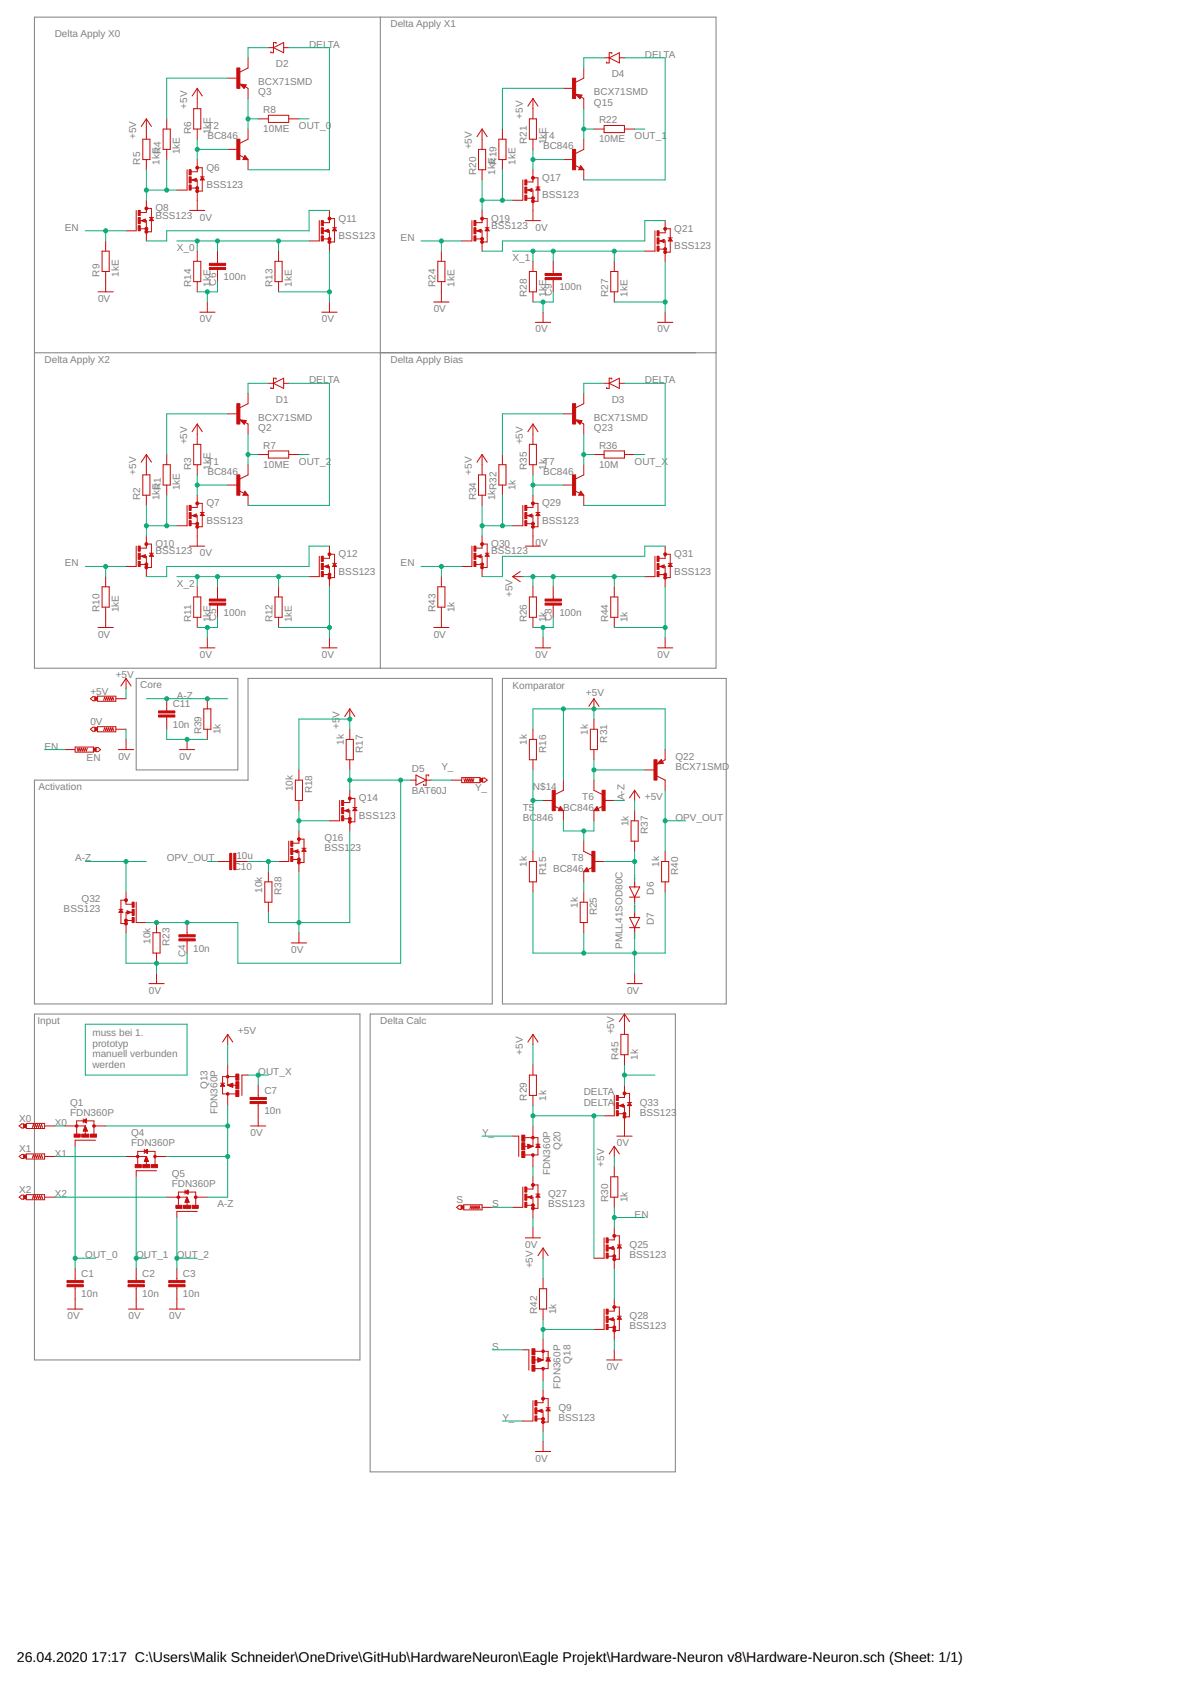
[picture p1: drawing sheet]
<svg xmlns="http://www.w3.org/2000/svg" width="297mm" height="420mm" viewBox="0 0 297 420" stroke-linecap="round" stroke-linejoin="round" font-family="sans-serif">
<path d="M8.6 4.3h170.1v162.5h-170.1zM94.9 4.3v162.5M8.6 88.1h170.1M34 169.4h25.4v22.8h-25.4zM125.4 169.4h55.9v81.2h-55.9zM8.6 194.8h53.3v-25.4h61v81.2h-114.3zM8.6 253.2h81.3v86.3h-81.3zM92.4 253.2h76.2v114.3h-76.2z" fill="none" stroke="#808080" stroke-width=".25"/>
<g fill="none" stroke="#c90d0c" stroke-width=".25">
<path d="M56.8 19.5h2.6M61.9 14.4v2.6l-2 1M67 11.9h1.3M68.3 11.9l2.5-1.3v2.6zM68.9 10.9v-.3h-.6v2.6h-.7v-.3M70.8 11.9h1.3M145.7 17v2.5l-2 1M150.8 14.4h1.3M152.1 14.4l2.5-1.2v2.5zM152.7 13.4v-.2h-.6v2.5h-.7v-.2M154.6 14.4h1.3M35.6 34.8h1.8v5h-1.8z"/>
<path d="M36.5 29.7v5.1M36.5 39.8v2.6M36.5 29.7l1.3 1.9M36.5 29.7l-1.2 1.9M40.7 32.2h1.8v5.1h-1.8zM41.6 29.7v2.5M41.6 37.3v2.5M48.3 27.1h1.8v5.1h-1.8zM49.2 22.1v5M49.2 32.2v2.6M49.2 39.8v3.1h-1.5M49.2 22.1l1.3 1.9"/>
<path d="M49.2 22.1l-1.2 1.9M56.8 37.3h2.6M59.7 38.7l1.2 .6M59.9 21l1.6 .2-.5 .9zM61.2 38.8l.7 1h-1.3zM61.2 39.3l.1 .3h-.4l.3-.5 .5 .6h-.8M61.2 21.6l.7 .5v2.5M61.3 21.3l-.4 .6-.8-.7 1.1 .1-.3 .4-.4-.3h.4M61.9 32.2v2.6l-2 1M61.9 39.8v2.6M64.5 29.7h2.5M67 28.8h5.1v1.8h-5.1z"/>
<path d="M72.1 29.7h2.5M119.4 37.3h1.8v5.1h-1.8zM120.3 32.2v5.1M120.3 32.2l1.3 1.9M120.3 32.2l-1.2 1.9M124.5 34.8h1.8v5h-1.8zM125.4 32.2v2.6M125.4 39.8v2.6M132.1 29.7h1.8v5.1h-1.8zM133 24.6v5.1M133 34.8v2.5M133 24.6l1.3 1.9"/>
<path d="M133 24.6l-1.2 1.9M140.6 39.8h2.6M140.6 22.1h2.6M143.7 23.5l1.6 .2-.5 .9zM145 24.2l.7 .4v2.5M145.1 23.8l-.4 .7-.8-.8 1 .1-.2 .4-.4-.2h.4M145.7 34.8v2.5l-2 1M148.3 32.2h2.5M150.8 31.3h5.1v1.8h-5.1zM155.9 32.2h2.5M34 52.5v5.1h-2.5M35 55.1h1.5v5.1"/>
<path d="M35 57.1h1.5M35.3 55.1l1-.4v.8zM35.5 55.1l.7 .2v-.5l-.6 .3M36.5 50v3h-1.5M36.5 52h1.3v5.9h-1.3M37.3 54.3h1M37.8 54.3l.5 .8h-1zM37.8 54.6l.3 .3h-.6zM46.7 42.4v5.1h-2.5M47.3 52.5h3.8M47.7 44.9h1.5v7.6M47.7 46.9h1.5"/>
<path d="M48 44.9l1-.4v.8zM48.2 44.9l.7 .3v-.5l-.6 .2M49.2 41.9h1.3v5.8h-1.3M50 44.2h1M50.5 44.2l.5 .7h-1zM50.5 44.4l.2 .4h-.5zM79.7 55.1v5.1h-2.5M80.7 57.6h1.5v5.1M80.7 59.6h1.5M81 57.6l1-.4v.8zM81.2 57.6l.7 .3v-.5l-.6 .2M82.2 52.5v3.1h-1.5"/>
<path d="M82.2 54.6h1.3v5.8h-1.3M83 56.9h1M83.5 56.9l.5 .7h-1zM83.5 57.1l.3 .4h-.6zM117.8 55.1v5.1h-2.5M118.8 57.6h1.5v5.1M118.8 59.6h1.5M119.1 57.6l1-.4v.8zM119.3 57.6l.7 .3v-.5l-.6 .2M120.3 54.6h1.3v5.8h-1.3M120.3 52.5v3.1h-1.5M120.3 42.4v2.5"/>
<path d="M121.1 56.9h1M121.6 56.9l.5 .7h-1zM121.6 57.1l.3 .4h-.6zM130.5 44.9v5.1h-2.5M131.1 55.1h3.8M131.5 47.5h1.5v7.6M131.5 49.5h1.5M131.8 47.5l1-.4v.7zM132 47.5l.7 .2v-.5l-.6 .3M133 42.4v3h-1.5M133 44.4h1.3v5.8h-1.3M133.8 46.7h1"/>
<path d="M134.3 46.7l.5 .8h-1zM134.3 46.9l.2 .4h-.5zM143.5 41.3l1.2 .6M144.9 41.4l.8 1h-1.3zM144.9 41.9l.2 .2h-.4l.2-.5 .6 .6h-.8M145.7 42.4v2.5M163.5 57.6v5.1h-2.5M166 55.1v3h-1.5M166 57.1h1.3v5.8h-1.3M166.8 59.4h1M167.3 59.4l.5 .8h-1zM167.3 59.6l.3 .4h-.6z"/>
<path d="M24.5 72.9h3.8M25.5 62.7h1.8v5.1h-1.8zM26.4 60.2v2.5M26.4 67.8v5.1M48.3 65.2h1.8v5.1h-1.8zM49.2 62.7v2.5M49.2 70.3v2.6M49.9 77.9h3.8M51.8 75.4v2.5M54.3 62.7v3M54.3 67.3v3M68.6 65.2h1.8v5.1h-1.8z"/>
<path d="M69.5 62.7v2.5M69.5 70.3v2.6M80.3 77.9h3.8M82.2 75.4v2.5M108.3 75.4h3.8M109.3 65.2h1.8v5.1h-1.8zM110.2 62.7v2.5M110.2 70.3v5.1M132.1 67.8h1.8v5.1h-1.8zM133 65.2v2.6M133 72.9v2.5M135.6 77.9v2.6"/>
<path d="M138.1 65.2v3.1M138.1 69.8v3.1M152.4 67.8h1.8v5.1h-1.8zM153.3 65.2v2.6M153.3 72.9v2.5M164.5 60.2h1.5v5M164.5 62.2h1.5M164.8 60.2l1-.4v.7zM165 60.2l.7 .2v-.5l-.6 .3M166 77.9v2.6M61.9 98.2v2.6l-2 1M67 95.7h1.3"/>
<path d="M68.3 95.7l2.5-1.3v2.6zM68.9 94.7v-.3h-.6v2.6h-.7v-.3M70.8 95.7h1.3M133.6 80.5h3.9M145.7 98.2v2.6l-2 1M150.8 95.7h1.3M152.1 95.7l2.5-1.3v2.6zM152.7 94.7v-.3h-.6v2.6h-.7v-.3M154.6 95.7h1.3M164.1 80.5h3.8M35.6 118.6h1.8v5h-1.8zM36.5 113.5v5.1"/>
<path d="M36.5 113.5l1.3 1.9M36.5 113.5l-1.2 1.9M40.7 116h1.8v5.1h-1.8zM41.6 113.5v2.5M48.3 110.9h1.8v5.1h-1.8zM49.2 105.9v5M49.2 116v2.6M49.2 105.9l1.3 1.9M49.2 105.9l-1.2 1.9M56.8 103.3h2.6M59.9 104.8l1.6 .2-.5 .9zM61.2 105.5l.7 .4v2.5"/>
<path d="M61.3 105.1l-.4 .6-.8-.7 1.1 .1-.3 .4-.4-.3h.4M61.9 116v2.6l-2 1M64.5 113.5h2.5M67 112.6h5.1v1.8h-5.1zM72.1 113.5h2.5M119.4 118.6h1.8v5h-1.8zM120.3 113.5v5.1M120.3 113.5l1.3 1.9M120.3 113.5l-1.2 1.9M124.5 116h1.8v5.1h-1.8zM125.4 113.5v2.5M132.1 110.9h1.8v5.1h-1.8z"/>
<path d="M133 105.9v5M133 116v2.6M133 105.9l1.3 1.9M133 105.9l-1.2 1.9M140.6 103.3h2.6M143.7 104.8l1.6 .2-.5 .9zM145 105.5l.7 .4v2.5M145.1 105.1l-.4 .6-.8-.7 1 .1-.2 .4-.4-.3h.4M145.7 116v2.6l-2 1M148.3 113.5h2.5M150.8 112.6h5.1v1.8h-5.1zM155.9 113.5h2.5"/>
<path d="M34 136.3v5.1h-2.5M35 138.9h1.5v5.1M35.3 138.9l1-.4v.8zM35.5 138.9l.7 .2v-.5l-.6 .3M36.5 123.6v2.6M36.5 133.8v3h-1.5M36.5 135.8h1.3v5.9h-1.3M37.3 138.1h1M37.8 138.1l.5 .8h-1zM37.8 138.4l.3 .3h-.6zM41.6 121.1v2.5M46.7 126.2v5.1h-2.5"/>
<path d="M47.3 136.3h3.8M47.7 128.7h1.5v7.6M47.7 130.7h1.5M48 128.7l1-.4v.8zM48.2 128.7l.7 .3v-.5l-.6 .2M49.2 123.6v3.1h-1.5M49.2 125.7h1.3v5.8h-1.3M50 128h1M50.5 128l.5 .7h-1zM50.5 128.2l.2 .4h-.5zM56.8 121.1h2.6M59.7 122.5l1.2 .6"/>
<path d="M61.2 122.6l.7 1h-1.3zM61.2 123.1l.1 .3h-.4l.3-.5 .5 .6h-.8M61.9 123.6v2.6M79.7 138.9v5.1h-2.5M82.2 136.3v3.1h-1.5M82.2 138.4h1.3v5.8h-1.3M117.8 136.3v5.1h-2.5M118.8 138.9h1.5v5.1M119.1 138.9l1-.4v.8zM119.3 138.9l.7 .2v-.5l-.6 .3M120.3 123.6v2.6M120.3 133.8v3h-1.5"/>
<path d="M120.3 135.8h1.3v5.9h-1.3M121.1 138.1h1M121.6 138.1l.5 .8h-1zM121.6 138.4l.3 .3h-.6zM125.4 121.1v2.5M130.5 126.2v5.1h-2.5M131.1 136.3h3.8M131.5 128.7h1.5v7.6M131.5 130.7h1.5M131.8 128.7l1-.4v.8zM132 128.7l.7 .3v-.5l-.6 .2M133 123.6v3.1h-1.5"/>
<path d="M133 125.7h1.3v5.8h-1.3M133.8 128h1M134.3 128l.5 .7h-1zM134.3 128.2l.2 .4h-.5zM140.6 121.1h2.6M143.5 122.5l1.2 .6M144.9 122.6l.8 1h-1.3zM144.9 123.1l.2 .3h-.4l.2-.5 .6 .6h-.8M145.7 123.6v2.6M163.5 138.9v5.1h-2.5M166 136.3v3.1h-1.5M166 138.4h1.3v5.8h-1.3"/>
<path d="M24.5 156.7h3.8M25.5 146.5h1.8v5.1h-1.8zM26.4 144v2.5M26.4 151.6v5.1M35 140.9h1.5M48.3 149h1.8v5.1h-1.8zM49.2 146.5v2.5M49.2 154.1v2.6M51.8 159.2v2.5M54.3 146.5v3M54.3 151.1v3M68.6 149h1.8v5.1h-1.8z"/>
<path d="M69.5 146.5v2.5M69.5 154.1v2.6M80.7 141.4h1.5v5.1M80.7 143.4h1.5M81 141.4l1-.4v.8zM81.2 141.4l.7 .3v-.5l-.6 .2M82.2 159.2v2.5M83 140.7h1M83.5 140.7l.5 .7h-1zM83.5 140.9l.3 .4h-.6zM108.3 156.7h3.8M109.3 146.5h1.8v5.1h-1.8z"/>
<path d="M110.2 144v2.5M110.2 151.6v5.1M118.8 140.9h1.5M128 144h2.5M128 144l1.9 1.2M129.9 142.7l-1.9 1.3M132.1 149h1.8v5.1h-1.8zM133 146.5v2.5M133 154.1v2.6M135.6 159.2v2.5M138.1 146.5v3M138.1 151.1v3"/>
<path d="M152.4 149h1.8v5.1h-1.8zM153.3 146.5v2.5M153.3 154.1v2.6M164.5 141.4h1.5v5.1M164.5 143.4h1.5M164.8 141.4l1-.4v.8zM165 141.4l.7 .3v-.5l-.6 .2M166 159.2v2.5M166.8 140.7h1M167.3 140.7l.5 .7h-1zM167.3 140.9l.3 .4h-.6zM22.6 174.4l.6-.5h.5v1h-.5z"/>
<path d="M24.3 173.8h4.6v1.3h-4.6zM25.9 174.8l.2-.7 .3 .7 .2-.7 .3 .7 .2-.7 .3 .7 .2-.7 .3 .7 .3-.7 .2 .7M28.9 174.4h2.6M31.5 169.4v2.5M31.5 169.4l1.2 1.9M31.5 169.4l-1.3 1.9M41.6 174.4v3.1M41.6 179v3.1M49.9 161.7h3.8M50.9 177h1.7v5.1h-1.7zM51.8 174.4v2.6M80.3 161.7h3.8"/>
<path d="M87.3 177v2.5M87.3 177l1.3 1.9M87.3 177l-1.3 1.9M133.6 161.7h3.9M148.3 174.4v2.6M148.3 179.5v2.6M148.3 174.4l1.2 1.9M148.3 174.4l-1.3 1.9M164.1 161.7h3.8M16.2 187.1h2.6M18.8 186.5h4.5v1.3h-4.5zM19.3 186.8l.2 .7 .3-.7 .2 .7 .3-.7 .2 .7 .3-.7 .2 .7 .3-.7 .2 .7 .3-.7"/>
<path d="M22.6 182.1l.6-.6h.5v1.1h-.5zM24 186.6h.5l.6 .5-.6 .5h-.5zM24.3 181.4h4.6v1.3h-4.6zM25.9 182.4l.2-.7 .3 .7 .2-.7 .3 .7 .2-.7 .3 .7 .2-.7 .3 .7 .3-.7 .2 .7M28.9 182.1h2.6M29.5 187.1h3.9M31.5 184.6v2.5M44.8 187.1h3.8M46.7 184.6v2.5M51.8 182.1v2.5M73.7 194.8h1.8v5h-1.8zM74.6 192.2v2.6"/>
<path d="M74.6 199.8v2.6M84.8 199.8v5.1h-2.6M86.4 184.6h1.8v5.1h-1.8zM87.3 182.1v2.5M87.3 189.7v2.5M87.3 197.3v3h-1.5M87.3 199.3h1.3v5.9h-1.3M102.6 194.8h1.2M103.8 193.5l2.6 1.3-2.6 1.2zM106.4 194.8h1.2M107 193.7v-.2h-.6v2.5h-.7v-.2M112.7 194.8h2.6"/>
<path d="M115.3 194.1h4.5v1.3h-4.5zM115.8 194.4l.2 .7 .3-.7 .2 .7 .3-.7 .2 .7 .3-.7 .2 .7 .3-.7 .2 .7 .3-.7M120.5 194.2h.5l.6 .6-.6 .5h-.5zM132.1 184.6h1.8v5.1h-1.8zM133 182.1v2.5M133 189.7v2.5M135.6 199.8h2.5M140.6 194.8v2.5l-2 1M147.4 182.1h1.7v5h-1.7zM148.3 194.8v2.5l2 1M148.3 187.1v2.6M150.8 199.8h2.5"/>
<path d="M158.4 197.3v2.5M158.4 197.3l1.3 1.9M158.4 197.3l-1.3 1.9M161 192.2h2.5M164 193.7l2 1.1v2.5M165 190.3h-.4l.4-.2 .3 .3-1 .2 .7-.8 .4 .6M165.1 189.6l.5 .9-1.6 .2zM166 187.1v2.6l-.7 .4M54.3 215.1h3M58.9 215.1h3M67 217.6v2.6M72.1 210v5.1h-2.6"/>
<path d="M73.1 212.5h1.5v5.1M73.1 214.6h1.5M73.3 212.5l1.1-.3v.7zM73.6 212.5l.6 .3v-.5l-.5 .2M74.6 207.5v3h-1.5M74.6 209.5h1.3v5.8h-1.3M75.4 211.8h1M75.9 211.8l.5 .7h-1zM75.9 212l.2 .4h-.5zM85.8 202.4h1.5v5.1M85.8 204.4h1.5M86 202.4l1.1-.4v.8z"/>
<path d="M86.3 202.4l.6 .2v-.5l-.5 .3M88.1 201.6h1M88.6 201.6l.5 .8h-1zM88.6 201.9l.2 .3h-.5zM132.1 215.1h1.8v5.1h-1.8zM133 212.5v2.6M138.4 201.3l1.2 .6M139.9 201.4l.7 1h-1.2zM139.9 201.9l.1 .2h-.4l.3-.5 .5 .6h-.8M140.6 202.4v2.5M145.7 210v2.5l2 1.1M145.7 217.6v2.6"/>
<path d="M146.5 216.6l.5 1h-1.3zM146.5 217.1l-.2 .3h.4l-.2-.5-.5 .6h.7M148 216.5l-1.3 .6M148.3 215.1h2.5M148.3 202.4v2.5M149 201.4l.5 1h-1.2zM149 201.9l-.1 .2h.4l-.3-.5-.5 .6h.8M150.5 201.3l-1.2 .6M157.5 204.9h1.8v5.1h-1.8zM158.4 202.4v2.5M158.4 210v2.5M165.1 215.1h1.8v5.1h-1.8z"/>
<path d="M166 212.5v2.6M29.7 227h1M30.2 227l.5 .8h-1zM30.2 227.3l.2 .3h-.5zM31.5 222.7v3h1.5M31.5 224.7h-1.3v5.9h1.3M31.5 229.8h1.5M31.7 227.4l1 .4-1 .4zM32.3 227.8l-.5-.3v.5l.7-.2M33 227.8h-1.5v5.1M34 225.2v5.1h2.5M38.2 232.9h1.8v5h-1.8z"/>
<path d="M39.1 230.3v2.6M39.1 237.9v2.6M46.7 230.3v3.1M46.7 234.9v3M66.1 220.2h1.8v5h-1.8zM67 225.2v2.6M72.7 235.4h3.8M74.6 232.9v2.5M133 220.2v2.5M144.8 225.2h1.8v5.1h-1.8zM145.7 222.7v2.5M145.7 230.3v2.6"/>
<path d="M157.1 221.4h2.6l-1.3 2.6zM157.1 224h2.6M157.1 229h2.6l-1.3 2.6zM157.1 231.6h2.6M158.4 220.2v1.2M158.4 224v1.2M158.4 227.8v1.2M158.4 231.6v1.3M166 220.2v2.5M37.2 245.6h3.8M39.1 243v2.6M56.8 258.2v2.6"/>
<path d="M56.8 258.2l1.3 1.9M56.8 258.2l-1.2 1.9M133 258.2v2.6M133 258.2l1.3 1.9M133 258.2l-1.2 1.9M155 258.2h1.8v5.1h-1.8zM155.9 253.2v5M155.9 253.2l1.2 1.9M155.9 253.2l-1.3 1.9M156.5 245.6h3.8M158.4 243v2.6M20.8 279.3v1"/>
<path d="M20.8 279.8h-1.7v3.3M20.8 279.8l.7-.5v1zM20.8 279.8h.7M20.9 279.9h.6M21 279.7h.5M21.2 279.5h.3M21.4 279.4h.1M21.4 279.8h2.1v3.3M55.1 270.4h1M55.1 271.1h.9M55.2 271h.7M55.3 270.9h.6"/>
<path d="M55.4 270.7h.4M55.4 270.6h.3M55.5 270.5h.1M55.6 271.1v2h3.3M55.6 270.4l.5 .8h-1zM56.8 265.9v5M56.8 273.1v2.9M56.8 270.9h2.2M56.8 270.9l1.3-.5v1zM57 270.9h1.1M57.3 271.1h.8M57.3 270.7h.8"/>
<path d="M57.6 271.2h.5M57.6 270.6h.5M57.8 271.4h.3M57.9 270.5h.2M58.8 268.8h-3.2v1.6M61.9 268.4h-1.5v5.1M64.5 270.9v3.1M64.5 275.5v5.6M132.1 268.4h1.8v5.1h-1.8zM133 265.9v2.5M133 273.5v2.5M153.3 273.5v5.1h-2.5"/>
<path d="M154.3 276h1.6v7.6M154.3 278h1.6M154.6 276l1-.4v.8zM154.9 276l.6 .3v-.5l-.5 .2M155.9 263.3v2.6M155.9 270.9v3.1h-1.6M155.9 273h1.2v5.8h-1.2M156.6 275.3h1M157.1 275.3l.5 .7h-1zM157.1 275.5l.3 .4h-.5zM4.8 281.1l.6-.5h.5v1h-.5zM4.8 288.7l.6-.5h.5v1h-.5z"/>
<path d="M4.8 298.9l.6-.5h.5v1h-.5zM6.6 280.5h4.5v1.2h-4.5zM6.6 288.1h4.5v1.2h-4.5zM6.6 298.2h4.5v1.3h-4.5zM8.1 281.5l.2-.8 .3 .8 .2-.8 .3 .8 .3-.8 .2 .8 .3-.8 .2 .8 .3-.8 .2 .8M8.1 289.1l.2-.8 .3 .8 .2-.8 .3 .8 .3-.8 .2 .8 .3-.8 .2 .8 .3-.8 .2 .8M8.1 299.3l.2-.8 .3 .8 .2-.8 .3 .8 .3-.8 .2 .8 .3-.8 .2 .8 .3-.8 .2 .8M11.1 281.1h2.6M11.1 298.9h2.6M11.1 288.7h2.6M16.2 281.1h5.1M20.8 282.3h1"/>
<path d="M20.8 282.2h.9M20.9 282.1h.8M21 282h.6M21 281.8h.6M21 281.7h.5M21.1 281.6h.4M21.1 280h.4M21.1 281.5h.3M21.2 281.4h.2M21.2 281.2h.1M21.3 280.2h.2M21.3 281.1v2.2"/>
<path d="M21.3 281.1l.5 1.3h-1zM21.3 281.1h.1M21.4 280.3h.1M23.5 281.1h2.9M23.8 284.6h-5v1.6M31.5 288.7h5M36 286.9v1.1M36 287.4h-1.6v3.3M36 287.4l.8-.5v1.1zM36 289.9h1M36.1 289.8h.9M36.1 287.5h.7"/>
<path d="M36.1 287.4h.7M36.1 289.7h.8M36.2 289.6h.7M36.2 289.4h.6M36.3 289.3h.5M36.3 287.3h.5M36.3 287.6h.5M36.3 289.2h.4M36.4 289.1h.3M36.4 289h.2M36.5 288.8h.1M36.5 287.8h.3"/>
<path d="M36.5 287.1h.3M36.5 288.7v2.2M36.5 288.7l.5 1.3h-1zM36.7 287.4h2v3.3M36.7 287.9h.1M36.7 287h.1M38.7 288.7h2.9M39.1 292.3h-5.1v1.5M41.6 298.9h5.1M46.2 297.1v1M46.2 297.6h-1.7v3.3M46.2 297.6l.7-.5v1z"/>
<path d="M46.2 297.6h.7M46.3 299.9h.8M46.3 299.8h.8M46.3 297.5h.6M46.4 299.7h.6M46.4 299.6h.6M46.4 297.8h.5M46.5 299.4h.4M46.5 297.4h.4M46.5 299.3h.4M46.5 299.2h.3M46.6 297.9h.3"/>
<path d="M46.6 299.1h.2M46.7 299h.1M46.7 297.3h.2M46.7 298.9v2.1M46.7 298.9l.5 1.2h-1zM46.8 298h.1M46.8 297.6h2.1v3.3M46.8 297.2h.1M48.9 298.9h2.9M62.5 281.1h3.9M128 283.6h1.5v5.1M130.5 296.3v5.1h-2.5"/>
<path d="M130.9 286.2h2.1M131 284h3.3v1.7M131.5 298.9h1.5v5.1M131.8 298.9l1-.4v.8zM131.8 285.7h.1M131.8 285.7l1.2 .5M131.8 285.7v1M131.8 286.7h.1M131.8 286.6h.3M131.8 286.4h.6M131.8 286.3h.9M131.8 286.1h.9"/>
<path d="M131.8 285.9h.6M131.8 285.8h.3M132 298.9l.7 .2v-.5l-.6 .3M133 281.1v5.1M133 288.3v3M133 293.8v3h-1.5M133 295.8h1.3v5.9h-1.3M133 286.2l-1.2 .5M133.8 298.1h1M133.8 285.7h1M133.9 286.3h.8M133.9 286.2h.7"/>
<path d="M134 286.1h.6M134.1 285.9h.4M134.2 285.8h.2M134.3 298.1l.5 .8h-1zM134.3 286.3v2h-3.3M134.3 298.4l.2 .3h-.5zM134.3 285.7l.5 .7h-1zM152.4 293.8h1.8v5.1h-1.8zM153.3 286.2v2.5M153.3 291.3v2.5M153.3 298.9v2.5M153.3 286.2l1.3 1.9"/>
<path d="M153.3 286.2l-1.2 1.9M154 283.6h3.8M18.8 316.7v3M34 316.7v3M44.2 316.7v3M46.2 300.1h1M49.2 302.4h-5v1.6M114 301.4l.6-.5h.5v1h-.5zM115.8 300.8h4.5v1.2h-4.5zM117.3 301.8l.2-.8 .3 .8 .2-.8 .3 .8 .3-.8 .2 .8 .3-.8 .2 .8 .3-.8 .2 .8M120.3 301.4h2.6M131.1 309h3.8"/>
<path d="M131.5 300.9h1.5M133 306.5v2.5M135.6 311.6v2.5M135.6 319.2v2.5M135.6 311.6l1.2 1.9M135.6 311.6l-1.3 1.9M150.8 309v5.1h-2.5M151.8 311.6h1.5v5.1M151.8 313.6h1.5M152.1 311.6l1-.4v.8zM152.3 311.6l.7 .2v-.5l-.6 .3M153.3 306.5v3h-1.5"/>
<path d="M153.3 308.5h1.3v5.9h-1.3M154.1 310.8h1M154.6 310.8l.5 .8h-1zM154.6 311.1l.3 .3h-.6zM16.8 326.8h3.9M18.8 321.2v5.6M32.1 326.8h3.8M34 321.2v5.6M42.2 326.8h3.9M44.2 321.2v5.6M130.5 337h1.5v5.1M133.4 339.5h2.2"/>
<path d="M133.6 337.4h3.2v1.6M134.3 339v1l1.3-.5M134.3 339h.1M134.3 339l1.3 .5M134.3 340h.1M134.3 339.9h.4M134.3 339.7h.7M134.3 339.6h1M134.3 339.5h1.2M134.3 339.4h.9M134.3 339.3h.6M134.3 339.1h.3"/>
<path d="M134.7 321.7h1.7v5.1h-1.7zM135.6 326.8v2.6M135.6 334.4v5.1M136.3 339h1M136.3 339.7h1M136.4 339.6h.8M136.5 339.5h.7M136.6 339.4h.5M136.7 339.3h.3M136.7 339.1h.2M136.8 339.6v2.1h-3.3M136.8 339l.5 .8h-1z"/>
<path d="M150.8 326.8v5.1h-2.5M151.4 339.5h3.8M151.8 329.4h1.5v5M151.8 331.4h1.5M152.1 329.4l1-.4v.7zM152.3 329.4l.7 .2v-.5l-.6 .3M153.3 324.3v3h-1.5M153.3 337v2.5M153.3 326.3h1.3v5.8h-1.3M154.1 328.6h1M154.6 328.6l.5 .8h-1zM154.6 328.8l.3 .4h-.6z"/>
<path d="M133 349.7v5.1h-2.5M134 352.2h1.6v5.1M134 354.2h1.6M134.3 352.2l1-.4v.8zM134.5 352.2l.7 .3v-.5l-.5 .2M135.6 341.7v2.9M135.6 347.1v3.1h-1.6M135.6 359.8v2.6M135.6 349.2h1.2v5.8h-1.2M136.3 351.5h1M136.8 351.5l.5 .7h-1zM136.8 351.7l.3 .4h-.5z"/>
<path d="M133.6 362.4h3.9"/>
</g>
<g fill="#c90d0c" stroke="#c90d0c" stroke-width=".25">
<path d="M44.7 234.4h4v.5h-4z"/>
<path d="M44.7 233.4h4v.5h-4z"/>
<path d="M33 225.2h.5v1.3h-.5z"/>
<path d="M33 229h.5v1.3h-.5z"/>
<path d="M33 227h.5v1.5h-.5z"/>
<path d="M58.9 272.2h.7v1.5h-.7z"/>
<path d="M58.9 268.1h.7v1.6h-.7z"/>
<path d="M58.9 270h.7v1.8h-.7z"/>
<path d="M62.4 275h4.1v.5h-4.1z"/>
<path d="M62.4 274h4.1v.5h-4.1z"/>
<path d="M39.6 178.5h4v.5h-4z"/>
<path d="M39.6 177.5h4v.5h-4z"/>
<path d="M48 300.9h1.5v.8h-1.5z"/>
<path d="M43.9 300.9h1.5v.8h-1.5z"/>
<path d="M45.8 300.9h1.8v.8h-1.8z"/>
<path d="M42.1 320.7h4.1v.5h-4.1z"/>
<path d="M42.1 319.7h4.1v.5h-4.1z"/>
<path d="M37.8 290.7h1.5v.8h-1.5z"/>
<path d="M33.7 290.7h1.6v.8h-1.6z"/>
<path d="M35.6 290.7h1.8v.8h-1.8z"/>
<path d="M32 320.7h4v.5h-4z"/>
<path d="M32 319.7h4v.5h-4z"/>
<path d="M22.6 283.1h1.5v.8h-1.5z"/>
<path d="M18.5 283.1h1.5v.8h-1.5z"/>
<path d="M20.4 283.1h1.8v.8h-1.8z"/>
<path d="M16.7 320.7h4.1v.5h-4.1z"/>
<path d="M16.7 319.7h4.1v.5h-4.1z"/>
<path d="M58.4 213h.5v4.1h-.5z"/>
<path d="M57.3 213h.5v4.1h-.5z"/>
<path d="M72.6 210h.5v1.3h-.5z"/>
<path d="M72.6 213.8h.5v1.3h-.5z"/>
<path d="M72.6 211.8h.5v1.5h-.5z"/>
<path d="M85.3 199.8h.5v1.3h-.5z"/>
<path d="M85.3 203.6h.5v1.3h-.5z"/>
<path d="M85.3 201.6h.5v1.5h-.5z"/>
<path d="M137.8 197.3h.8v5.1h-.8z"/>
<path d="M150.3 197.3h.7v5.1h-.7z"/>
<path d="M163.2 189.7h.8v5.1h-.8z"/>
<path d="M147.7 212.5h.8v5.1h-.8z"/>
<path d="M131 296.3h.5v1.3h-.5z"/>
<path d="M131 300.1h.5v1.3h-.5z"/>
<path d="M131 298.1h.5v1.5h-.5z"/>
<path d="M151.3 309h.5v1.3h-.5z"/>
<path d="M151.3 312.8h.5v1.3h-.5z"/>
<path d="M151.3 310.8h.5v1.5h-.5z"/>
<path d="M151.3 326.8h.5v1.3h-.5z"/>
<path d="M151.3 330.6h.5v1.3h-.5z"/>
<path d="M151.3 328.6h.5v1.5h-.5z"/>
<path d="M133.5 349.7h.5v1.2h-.5z"/>
<path d="M133.5 353.5h.5v1.3h-.5z"/>
<path d="M133.5 351.5h.5v1.5h-.5z"/>
<path d="M59.1 17h.8v5.1h-.8z"/>
<path d="M59.1 34.8h.8v5h-.8z"/>
<path d="M52.3 66.8h4v.5h-4z"/>
<path d="M52.3 65.7h4v.6h-4z"/>
<path d="M34.5 52.5h.5v1.3h-.5z"/>
<path d="M34.5 56.3h.5v1.3h-.5z"/>
<path d="M34.5 54.3h.5v1.5h-.5z"/>
<path d="M80.2 55.1h.5v1.2h-.5z"/>
<path d="M80.2 58.9h.5v1.3h-.5z"/>
<path d="M80.2 56.9h.5v1.5h-.5z"/>
<path d="M47.2 42.4h.5v1.2h-.5z"/>
<path d="M47.2 46.2h.5v1.3h-.5z"/>
<path d="M47.2 44.2h.5v1.5h-.5z"/>
<path d="M142.9 19.5h.8v5.1h-.8z"/>
<path d="M142.9 37.3h.8v5.1h-.8z"/>
<path d="M136.1 69.3h4v.5h-4z"/>
<path d="M136.1 68.3h4v.5h-4z"/>
<path d="M118.3 55.1h.5v1.2h-.5z"/>
<path d="M118.3 58.9h.5v1.3h-.5z"/>
<path d="M118.3 56.9h.5v1.5h-.5z"/>
<path d="M164 57.6h.5v1.3h-.5z"/>
<path d="M164 61.4h.5v1.3h-.5z"/>
<path d="M164 59.4h.5v1.5h-.5z"/>
<path d="M131 44.9h.5v1.3h-.5z"/>
<path d="M131 48.7h.5v1.3h-.5z"/>
<path d="M131 46.7h.5v1.5h-.5z"/>
<path d="M59.1 100.8h.8v5.1h-.8z"/>
<path d="M59.1 118.6h.8v5h-.8z"/>
<path d="M52.3 150.6h4v.5h-4z"/>
<path d="M52.3 149.5h4v.6h-4z"/>
<path d="M34.5 136.3h.5v1.3h-.5z"/>
<path d="M34.5 140.1h.5v1.3h-.5z"/>
<path d="M34.5 138.1h.5v1.5h-.5z"/>
<path d="M80.2 138.9h.5v1.2h-.5z"/>
<path d="M80.2 142.7h.5v1.3h-.5z"/>
<path d="M80.2 140.7h.5v1.5h-.5z"/>
<path d="M47.2 126.2h.5v1.2h-.5z"/>
<path d="M47.2 130h.5v1.3h-.5z"/>
<path d="M47.2 128h.5v1.5h-.5z"/>
<path d="M142.9 100.8h.8v5.1h-.8z"/>
<path d="M142.9 118.6h.8v5h-.8z"/>
<path d="M136.1 150.6h4v.5h-4z"/>
<path d="M136.1 149.5h4v.6h-4z"/>
<path d="M118.3 136.3h.5v1.3h-.5z"/>
<path d="M118.3 140.1h.5v1.3h-.5z"/>
<path d="M118.3 138.1h.5v1.5h-.5z"/>
<path d="M164 138.9h.5v1.2h-.5z"/>
<path d="M164 142.7h.5v1.3h-.5z"/>
<path d="M164 140.7h.5v1.5h-.5z"/>
<path d="M131 126.2h.5v1.2h-.5z"/>
<path d="M131 130h.5v1.3h-.5z"/>
<path d="M131 128h.5v1.5h-.5z"/>
<path d="M153.8 273.5h.5v1.2h-.5z"/>
<path d="M153.8 277.3h.5v1.3h-.5z"/>
<path d="M153.8 275.3h.5v1.5h-.5z"/>
<path d="M132.8 340.8h.7v1.5h-.7z"/>
<path d="M132.8 336.7h.7v1.5h-.7z"/>
<path d="M132.8 338.6h.7v1.8h-.7z"/>
<path d="M130.2 287.4h.8v1.6h-.8z"/>
<path d="M130.2 283.4h.8v1.5h-.8z"/>
<path d="M130.2 285.3h.8v1.8h-.8z"/>
<path d="M5.9 280.7h.7v.8h-.7z"/>
<path d="M5.9 288.3h.7v.8h-.7z"/>
<path d="M5.9 298.5h.7v.8h-.7z"/>
<path d="M115.1 301h.7v.8h-.7z"/>
<path d="M119.8 194.4h.7v.7h-.7z"/>
<path d="M23.3 186.8h.7v.7h-.7z"/>
<path d="M23.7 181.7h.6v.7h-.6z"/>
<path d="M23.7 174.1h.6v.7h-.6z"/>
</g>
<g fill="#c90d0c" stroke="#c90d0c" stroke-width=".25">
<path d="M48.6 298.6h.5v.5h-.5z" fill-rule="evenodd"/>
<path d="M135.3 337.1h.5v.5h-.5z" fill-rule="evenodd"/>
<path d="M135.3 341.4h.5v.5h-.5z" fill-rule="evenodd"/>
<path d="M132.8 283.8h.5v.4h-.5z" fill-rule="evenodd"/>
<path d="M132.8 288.1h.5v.5h-.5z" fill-rule="evenodd"/>
<circle cx="31.5" cy="230.6" r=".36"/>
<circle cx="31.5" cy="229.8" r=".36"/>
<circle cx="31.5" cy="224.7" r=".36"/>
<circle cx="56.8" cy="268.8" r=".32"/>
<circle cx="56.8" cy="273.1" r=".32"/>
<circle cx="44.5" cy="298.9" r=".33"/>
<circle cx="34.4" cy="288.7" r=".33"/>
<circle cx="38.7" cy="288.7" r=".33"/>
<circle cx="19.1" cy="281.1" r=".33"/>
<circle cx="23.4" cy="281.1" r=".33"/>
<circle cx="74.6" cy="215.3" r=".36"/>
<circle cx="74.6" cy="214.6" r=".36"/>
<circle cx="74.6" cy="209.5" r=".36"/>
<circle cx="87.3" cy="205.2" r=".36"/>
<circle cx="87.3" cy="204.4" r=".36"/>
<circle cx="87.3" cy="199.3" r=".36"/>
<circle cx="133" cy="301.7" r=".36"/>
<circle cx="133" cy="300.9" r=".36"/>
<circle cx="133" cy="295.8" r=".36"/>
<circle cx="153.3" cy="314.4" r=".36"/>
<circle cx="153.3" cy="313.6" r=".36"/>
<circle cx="153.3" cy="308.5" r=".36"/>
<circle cx="153.3" cy="332.1" r=".36"/>
<circle cx="153.3" cy="331.4" r=".36"/>
<circle cx="153.3" cy="326.3" r=".36"/>
<circle cx="135.6" cy="355" r=".36"/>
<circle cx="135.6" cy="354.2" r=".36"/>
<circle cx="135.6" cy="349.2" r=".36"/>
<circle cx="36.5" cy="57.9" r=".36"/>
<circle cx="36.5" cy="57.1" r=".36"/>
<circle cx="36.5" cy="52" r=".36"/>
<circle cx="82.2" cy="60.4" r=".36"/>
<circle cx="82.2" cy="59.6" r=".36"/>
<circle cx="82.2" cy="54.6" r=".36"/>
<circle cx="49.2" cy="47.7" r=".36"/>
<circle cx="49.2" cy="46.9" r=".36"/>
<circle cx="49.2" cy="41.9" r=".36"/>
<circle cx="120.3" cy="60.4" r=".36"/>
<circle cx="120.3" cy="59.6" r=".36"/>
<circle cx="120.3" cy="54.6" r=".36"/>
<circle cx="166" cy="62.9" r=".36"/>
<circle cx="166" cy="62.2" r=".36"/>
<circle cx="166" cy="57.1" r=".36"/>
<circle cx="133" cy="50.2" r=".36"/>
<circle cx="133" cy="49.5" r=".36"/>
<circle cx="133" cy="44.4" r=".36"/>
<circle cx="36.5" cy="141.7" r=".36"/>
<circle cx="36.5" cy="140.9" r=".36"/>
<circle cx="36.5" cy="135.8" r=".36"/>
<circle cx="82.2" cy="144.2" r=".36"/>
<circle cx="82.2" cy="143.4" r=".36"/>
<circle cx="82.2" cy="138.4" r=".36"/>
<circle cx="49.2" cy="131.5" r=".36"/>
<circle cx="49.2" cy="130.7" r=".36"/>
<circle cx="49.2" cy="125.7" r=".36"/>
<circle cx="120.3" cy="141.7" r=".36"/>
<circle cx="120.3" cy="140.9" r=".36"/>
<circle cx="120.3" cy="135.8" r=".36"/>
<circle cx="166" cy="144.2" r=".36"/>
<circle cx="166" cy="143.4" r=".36"/>
<circle cx="166" cy="138.4" r=".36"/>
<circle cx="133" cy="131.5" r=".36"/>
<circle cx="133" cy="130.7" r=".36"/>
<circle cx="133" cy="125.7" r=".36"/>
<circle cx="155.9" cy="278.8" r=".36"/>
<circle cx="155.9" cy="278" r=".36"/>
<circle cx="155.9" cy="273" r=".36"/>
</g>
<g fill="none" stroke="#0dab76" stroke-width=".25">
<path d="M56.8 19.5h-15.2v10.2M67 11.9h-5.1v2.5M72.1 11.9h10.1v30.5h-20.3M150.8 14.4h-5.1v2.6M155.9 14.4h10.1v30.5h-20.3M41.6 39.8v7.7M49.2 34.8v5M49.2 37.3h7.6M61.9 24.6v7.6M61.9 29.7h2.6M74.6 29.7h2.6M133 37.3v5.1"/>
<path d="M133 39.8h7.6M140.6 22.1h-15.2v10.1M145.7 27.1v7.7M145.7 32.2h2.6M158.4 32.2h2.6M21.3 57.6h10.2M26.4 57.6v2.6M36.5 42.4v7.6M36.5 47.5h7.7M82.2 52.5h-5v5.1h-35.6v2.6h-5.1M120.3 44.9v7.6M120.3 50h7.7"/>
<path d="M125.4 42.4v7.6M166 55.1h-5v5.1h-35.6v2.5h-5.1M44.2 60.2h33M49.2 60.2v2.5M51.8 72.9v2.5M54.3 70.3v2.6h-5.1M54.3 60.2v2.5M69.5 72.9h12.7M69.5 60.2v2.5M82.2 62.7v12.7M105.1 60.2h10.2M110.2 60.2v2.5"/>
<path d="M128 62.7h33M133 62.7v2.5M135.6 75.4v2.5M138.1 62.7v2.5M138.1 72.9v2.5h-5.1M153.3 62.7v2.5M153.3 75.4h12.7M166 65.2v12.7M67 95.7h-5.1v2.5M72.1 95.7h10.1v30.5h-20.3M150.8 95.7h-5.1v2.5M155.9 95.7h10.1v30.5h-20.3"/>
<path d="M49.2 118.6v5M56.8 103.3h-15.2v10.2M61.9 108.4v7.6M61.9 113.5h2.6M74.6 113.5h2.6M133 118.6v5M140.6 103.3h-15.2v10.2M145.7 108.4v7.6M145.7 113.5h2.6M158.4 113.5h2.6M36.5 126.2v7.6M36.5 131.3h7.7"/>
<path d="M41.6 123.6v7.7M49.2 121.1h7.6M82.2 136.3h-5v5.1h-35.6v2.6h-5.1M120.3 126.2v7.6M120.3 131.3h7.7M125.4 123.6v7.7M133 121.1h7.6M166 136.3h-5v2.6h-35.6v5.1h-5.1M21.3 141.4h10.2M26.4 141.4v2.6M44.2 144h33M49.2 144v2.5"/>
<path d="M51.8 156.7v2.5M54.3 144v2.5M54.3 154.1v2.6h-5.1M69.5 156.7h12.7M69.5 144v2.5M82.2 146.5v12.7M105.1 141.4h10.2M110.2 141.4v2.6M130.5 144h30.5M133 144v2.5M135.6 156.7v2.5M138.1 144v2.5"/>
<path d="M138.1 154.1v2.6h-5.1M153.3 144v2.5M153.3 156.7h12.7M166 146.5v12.7M31.5 171.9v2.5M36.5 174.4h20.3M140.6 177v17.8M148.3 177v2.5M11.1 187.1h5.1M31.5 182.1v2.5M41.6 182.1v2.5h10.2M87.3 182.1v-2.6h-12.7v12.7"/>
<path d="M87.3 192.2v5.1M87.3 194.8h15.3M100 194.8v45.7h-40.6v-10.2h-22.9M107.6 194.8h5.1M133 182.1v-5.1h33v10.1M133 192.2v20.3M133 199.8h2.6M148.3 189.7v5.1M148.3 192.2h12.7M153.3 199.8h2.6M158.4 199.8v2.6M166 197.3v15.2"/>
<path d="M21.3 215.1h15.2M31.5 215.1v7.6M51.8 215.1h2.5M61.9 215.1h7.6M67 215.1v2.5M74.6 202.4v5.1M74.6 217.6v15.3M74.6 204.9h7.6M87.3 207.5v22.8h-20.3v-2.5M140.6 204.9v2.6h7.7v-2.6M145.7 207.5v2.5M150.8 215.1h7.6"/>
<path d="M158.4 212.5v7.7M166 204.9h5.1M31.5 232.9v7.6h15.2v-2.6M133 222.7v15.2h33v-15.2M145.7 220.2v2.5M145.7 232.9v5M158.4 225.2v2.6M158.4 232.9v10.1M21.3 255.7h25.4v12.7h-25.4zM39.1 240.5v2.5M56.8 260.8v5.1M56.8 276v22.9h-5"/>
<path d="M61.9 268.4h5.1M64.5 268.4v2.5M133 260.8v5.1M133 276v5.1M133 278.6h17.8M148.3 278.6v35.5M155.9 268.4h7.6M155.9 265.9v5M13.7 298.9h27.9M13.7 281.1h2.5M13.7 288.7h17.8M18.8 286.2v30.5"/>
<path d="M26.4 281.1h30.4M34 293.8v22.9M41.6 288.7h15.2M120.3 283.6h7.7M133 291.3v2.5M153.3 288.7v2.6M18.8 314.1h5M34 314.1h2.5M44.2 304v12.7M44.2 314.1h5M122.9 301.4h5.1M133 304v2.5"/>
<path d="M135.6 314.1v5.1M153.3 301.4v5.1M153.3 316.7v7.6M153.3 304h7.7M122.9 337h7.6M135.6 329.4v5M135.6 331.9h12.7M153.3 334.4v2.6M125.4 354.8h5.1M135.6 344.6v2.5M135.6 357.3v2.5"/>
</g>
<g fill="#0dab76" stroke="#0dab76" stroke-width=".25">
<circle cx="87.3" cy="179.5" r=".51"/>
<circle cx="148.3" cy="177" r=".51"/>
<circle cx="140.6" cy="177" r=".51"/>
<circle cx="138.1" cy="144" r=".51"/>
<circle cx="153.3" cy="144" r=".51"/>
<circle cx="133" cy="144" r=".51"/>
<circle cx="39.1" cy="240.5" r=".51"/>
<circle cx="46.7" cy="184.6" r=".51"/>
<circle cx="74.6" cy="230.3" r=".51"/>
<circle cx="158.4" cy="237.9" r=".51"/>
<circle cx="145.7" cy="237.9" r=".51"/>
<circle cx="82.2" cy="72.9" r=".51"/>
<circle cx="51.8" cy="72.9" r=".51"/>
<circle cx="166" cy="75.4" r=".51"/>
<circle cx="135.6" cy="75.4" r=".51"/>
<circle cx="82.2" cy="156.7" r=".51"/>
<circle cx="51.8" cy="156.7" r=".51"/>
<circle cx="166" cy="156.7" r=".51"/>
<circle cx="135.6" cy="156.7" r=".51"/>
<circle cx="166" cy="204.9" r=".51"/>
<circle cx="41.6" cy="174.4" r=".51"/>
<circle cx="51.8" cy="174.4" r=".51"/>
<circle cx="31.5" cy="215.1" r=".51"/>
<circle cx="56.8" cy="281.1" r=".51"/>
<circle cx="56.8" cy="288.7" r=".51"/>
<circle cx="133" cy="278.6" r=".51"/>
<circle cx="148.3" cy="278.6" r=".51"/>
<circle cx="67" cy="215.1" r=".51"/>
<circle cx="74.6" cy="204.9" r=".51"/>
<circle cx="148.3" cy="192.2" r=".51"/>
<circle cx="145.7" cy="207.5" r=".51"/>
<circle cx="158.4" cy="215.1" r=".51"/>
<circle cx="135.6" cy="331.9" r=".51"/>
<circle cx="153.3" cy="304" r=".51"/>
<circle cx="26.4" cy="57.6" r=".51"/>
<circle cx="110.2" cy="60.2" r=".51"/>
<circle cx="26.4" cy="141.4" r=".51"/>
<circle cx="110.2" cy="141.4" r=".51"/>
<circle cx="49.2" cy="37.3" r=".51"/>
<circle cx="61.9" cy="29.7" r=".51"/>
<circle cx="44.2" cy="314.1" r=".51"/>
<circle cx="36.5" cy="47.5" r=".51"/>
<circle cx="41.6" cy="47.5" r=".51"/>
<circle cx="49.2" cy="144" r=".51"/>
<circle cx="54.3" cy="144" r=".51"/>
<circle cx="69.5" cy="144" r=".51"/>
<circle cx="133" cy="39.8" r=".51"/>
<circle cx="145.7" cy="32.2" r=".51"/>
<circle cx="120.3" cy="50" r=".51"/>
<circle cx="125.4" cy="50" r=".51"/>
<circle cx="49.2" cy="121.1" r=".51"/>
<circle cx="61.9" cy="113.5" r=".51"/>
<circle cx="36.5" cy="131.3" r=".51"/>
<circle cx="41.6" cy="131.3" r=".51"/>
<circle cx="49.2" cy="60.2" r=".51"/>
<circle cx="54.3" cy="60.2" r=".51"/>
<circle cx="69.5" cy="60.2" r=".51"/>
<circle cx="133" cy="62.7" r=".51"/>
<circle cx="138.1" cy="62.7" r=".51"/>
<circle cx="153.3" cy="62.7" r=".51"/>
<circle cx="133" cy="121.1" r=".51"/>
<circle cx="145.7" cy="113.5" r=".51"/>
<circle cx="120.3" cy="131.3" r=".51"/>
<circle cx="125.4" cy="131.3" r=".51"/>
<circle cx="64.5" cy="268.4" r=".51"/>
<circle cx="18.8" cy="314.1" r=".51"/>
<circle cx="34" cy="314.1" r=".51"/>
<circle cx="133" cy="199.8" r=".51"/>
<circle cx="39.1" cy="230.3" r=".51"/>
<circle cx="46.7" cy="230.3" r=".51"/>
<circle cx="87.3" cy="194.8" r=".51"/>
<circle cx="100" cy="194.8" r=".51"/>
<circle cx="155.9" cy="268.4" r=".51"/>
</g>
<g font-size="3.5">
<text x="4.2" y="415">26.04.2020</text>
<text x="22.9" y="415">17:17 C:\Users\Malik Schneider\OneDrive\GitHub\HardwareNeuron\Eagle Projekt\Hardware-Neuron v8\Hardware-Neuron.sch (Sheet: 1/1)</text>
</g>
<g font-size="2.5" fill="#808080">
<text x="13.7" y="9.4">Delta Apply X0</text>
<text x="77.2" y="11.9">DELTA</text>
<text x="97.5" y="6.8">Delta Apply X1</text>
<text x="68.9" y="16.7">D2</text>
<text x="161" y="14.4">DELTA</text>
<text x="64.5" y="21.3">BCX71SMD</text>
<text x="64.5" y="23.8">Q3</text>
<text x="148.3" y="23.8">BCX71SMD</text>
<text x="152.7" y="19.2">D4</text>
<text x="46.7" y="27.1" transform="rotate(-90 46.7 27.1)">+5V</text>
<text x="65.7" y="28.2">R8</text>
<text x="130.5" y="29.7" transform="rotate(-90 130.5 29.7)">+5V</text>
<text x="148.3" y="26.4">Q15</text>
<text x="34" y="34.8" transform="rotate(-90 34 34.8)">+5V</text>
<text x="47.7" y="33.5" transform="rotate(-90 47.7 33.5)">R6</text>
<text x="51.8" y="34.8">BC846</text>
<text x="51.8" y="32.2">T2</text>
<text x="52.5" y="33.5" transform="rotate(-90 52.5 33.5)">1kE</text>
<text x="65.7" y="33">10ME</text>
<text x="74.6" y="32.2">OUT_0</text>
<text x="135.6" y="34.8">T4</text>
<text x="149.5" y="35.5">10ME</text>
<text x="149.5" y="30.7">R22</text>
<text x="158.4" y="34.8">OUT_1</text>
<text x="35" y="41.1" transform="rotate(-90 35 41.1)">R5</text>
<text x="39.8" y="41.1" transform="rotate(-90 39.8 41.1)">1kR4</text>
<text x="39.8" y="38.5" transform="rotate(-90 39.8 38.5)">E</text>
<text x="44.9" y="38.6" transform="rotate(-90 44.9 38.6)">1kE</text>
<text x="117.8" y="37.3" transform="rotate(-90 117.8 37.3)">+5V</text>
<text x="123.6" y="41" transform="rotate(-90 123.6 41)">E</text>
<text x="128.7" y="41.1" transform="rotate(-90 128.7 41.1)">1kE</text>
<text x="131.5" y="36" transform="rotate(-90 131.5 36)">R21</text>
<text x="135.6" y="37.3">BC846</text>
<text x="136.3" y="36" transform="rotate(-90 136.3 36)">1kE</text>
<text x="51.5" y="46.9">BSS123</text>
<text x="51.5" y="42.6">Q6</text>
<text x="118.8" y="43.6" transform="rotate(-90 118.8 43.6)">R20</text>
<text x="123.6" y="43.6" transform="rotate(-90 123.6 43.6)">1kR19</text>
<text x="135.3" y="45.2">Q17</text>
<text x="38.8" y="52.8">Q8</text>
<text x="135.3" y="49.5">BSS123</text>
<text x="16.2" y="57.6">EN</text>
<text x="38.8" y="54.6">BSS123</text>
<text x="49.9" y="55.1">0V</text>
<text x="84.5" y="59.6">BSS123</text>
<text x="84.5" y="55.3">Q11</text>
<text x="122.6" y="57.1">BSS123</text>
<text x="122.6" y="55.3">Q19</text>
<text x="133.7" y="57.6">0V</text>
<text x="168.3" y="57.9">Q21</text>
<text x="44.1" y="62.7">X_0</text>
<text x="100" y="60.1">EN</text>
<text x="127.9" y="65.2">X_1</text>
<text x="168.3" y="62.2">BSS123</text>
<text x="24.9" y="69" transform="rotate(-90 24.9 69)">R9</text>
<text x="29.7" y="69" transform="rotate(-90 29.7 69)">1kE</text>
<text x="47.7" y="71.6" transform="rotate(-90 47.7 71.6)">R14</text>
<text x="52.5" y="71.6" transform="rotate(-90 52.5 71.6)">1kE</text>
<text x="53.9" y="71.3" transform="rotate(-90 53.9 71.3)">C6</text>
<text x="55.8" y="69.9">100n</text>
<text x="68" y="71.6" transform="rotate(-90 68 71.6)">R13</text>
<text x="72.8" y="71.6" transform="rotate(-90 72.8 71.6)">1kE</text>
<text x="108.7" y="71.6" transform="rotate(-90 108.7 71.6)">R24</text>
<text x="113.5" y="71.6" transform="rotate(-90 113.5 71.6)">1kE</text>
<text x="24.5" y="75.4">0V</text>
<text x="108.3" y="77.9">0V</text>
<text x="131.5" y="74.1" transform="rotate(-90 131.5 74.1)">R28</text>
<text x="136.3" y="74.1" transform="rotate(-90 136.3 74.1)">1kE</text>
<text x="137.7" y="73.9" transform="rotate(-90 137.7 73.9)">C9</text>
<text x="139.6" y="72.5">100n</text>
<text x="151.8" y="74.1" transform="rotate(-90 151.8 74.1)">R27</text>
<text x="156.6" y="74.1" transform="rotate(-90 156.6 74.1)">1kE</text>
<text x="49.9" y="80.5">0V</text>
<text x="80.3" y="80.5">0V</text>
<text x="133.7" y="83">0V</text>
<text x="164.1" y="83">0V</text>
<text x="11.1" y="90.6">Delta Apply X2</text>
<text x="77.2" y="95.7">DELTA</text>
<text x="97.5" y="90.6">Delta Apply Bias</text>
<text x="161" y="95.7">DELTA</text>
<text x="68.9" y="100.5">D1</text>
<text x="152.7" y="100.5">D3</text>
<text x="64.5" y="105.1">BCX71SMD</text>
<text x="64.5" y="107.6">Q2</text>
<text x="148.3" y="105.1">BCX71SMD</text>
<text x="148.3" y="107.6">Q23</text>
<text x="46.7" y="110.9" transform="rotate(-90 46.7 110.9)">+5V</text>
<text x="65.7" y="112">R7</text>
<text x="130.5" y="110.9" transform="rotate(-90 130.5 110.9)">+5V</text>
<text x="149.5" y="112">R36</text>
<text x="34" y="118.6" transform="rotate(-90 34 118.6)">+5V</text>
<text x="47.7" y="117.3" transform="rotate(-90 47.7 117.3)">R3</text>
<text x="51.8" y="118.6">BC846</text>
<text x="51.8" y="116">T1</text>
<text x="52.5" y="117.3" transform="rotate(-90 52.5 117.3)">1kE</text>
<text x="65.7" y="116.8">10ME</text>
<text x="74.6" y="116">OUT_2</text>
<text x="117.8" y="118.6" transform="rotate(-90 117.8 118.6)">+5V</text>
<text x="131.5" y="117.3" transform="rotate(-90 131.5 117.3)">R35</text>
<text x="135.6" y="118.6">BC846</text>
<text x="135.6" y="116">T7</text>
<text x="136.3" y="117.3" transform="rotate(-90 136.3 117.3)">1k</text>
<text x="149.5" y="116.8">10M</text>
<text x="158.4" y="116">OUT_X</text>
<text x="35" y="124.9" transform="rotate(-90 35 124.9)">R2</text>
<text x="39.8" y="124.9" transform="rotate(-90 39.8 124.9)">1kR1</text>
<text x="39.8" y="122.3" transform="rotate(-90 39.8 122.3)">E</text>
<text x="44.9" y="122.4" transform="rotate(-90 44.9 122.4)">1kE</text>
<text x="118.8" y="124.9" transform="rotate(-90 118.8 124.9)">R34</text>
<text x="123.6" y="124.9" transform="rotate(-90 123.6 124.9)">1kR32</text>
<text x="128.7" y="122.4" transform="rotate(-90 128.7 122.4)">1k</text>
<text x="51.5" y="130.8">BSS123</text>
<text x="51.5" y="126.4">Q7</text>
<text x="135.3" y="130.8">BSS123</text>
<text x="135.3" y="126.4">Q29</text>
<text x="38.8" y="136.6">Q10</text>
<text x="122.6" y="136.6">Q30</text>
<text x="133.7" y="136.3">0V</text>
<text x="16.2" y="141.4">EN</text>
<text x="38.8" y="138.4">BSS123</text>
<text x="49.9" y="138.9">0V</text>
<text x="84.5" y="143.4">BSS123</text>
<text x="84.5" y="139.1">Q12</text>
<text x="100" y="141.4">EN</text>
<text x="122.6" y="138.4">BSS123</text>
<text x="168.3" y="143.4">BSS123</text>
<text x="168.3" y="139.1">Q31</text>
<text x="44.1" y="146.5">X_2</text>
<text x="127.9" y="149" transform="rotate(-90 127.9 149)">+5V</text>
<text x="24.9" y="152.8" transform="rotate(-90 24.9 152.8)">R10</text>
<text x="29.7" y="152.8" transform="rotate(-90 29.7 152.8)">1kE</text>
<text x="47.7" y="155.4" transform="rotate(-90 47.7 155.4)">R11</text>
<text x="52.5" y="155.4" transform="rotate(-90 52.5 155.4)">1kE</text>
<text x="53.9" y="155.1" transform="rotate(-90 53.9 155.1)">C5</text>
<text x="55.8" y="153.7">100n</text>
<text x="68" y="155.4" transform="rotate(-90 68 155.4)">R12</text>
<text x="72.8" y="155.4" transform="rotate(-90 72.8 155.4)">1kE</text>
<text x="108.7" y="152.8" transform="rotate(-90 108.7 152.8)">R43</text>
<text x="113.5" y="152.8" transform="rotate(-90 113.5 152.8)">1k</text>
<text x="131.5" y="155.4" transform="rotate(-90 131.5 155.4)">R26</text>
<text x="136.3" y="155.4" transform="rotate(-90 136.3 155.4)">1k</text>
<text x="137.7" y="155.1" transform="rotate(-90 137.7 155.1)">C8</text>
<text x="139.6" y="153.7">100n</text>
<text x="151.8" y="155.4" transform="rotate(-90 151.8 155.4)">R44</text>
<text x="156.6" y="155.4" transform="rotate(-90 156.6 155.4)">1k</text>
<text x="24.5" y="159.2">0V</text>
<text x="108.3" y="159.2">0V</text>
<text x="49.9" y="164.3">0V</text>
<text x="80.3" y="164.3">0V</text>
<text x="133.7" y="164.3">0V</text>
<text x="164.1" y="164.3">0V</text>
<text x="22.6" y="173.4">+5V</text>
<text x="28.9" y="169.4">+5</text>
<text x="31.8" y="169.4">V</text>
<text x="35" y="171.6">Core</text>
<text x="127.9" y="171.9">Komparator</text>
<text x="146.3" y="173.7">+5V</text>
<text x="43.1" y="176.6">C11</text>
<text x="44.1" y="174.4">A-Z</text>
<text x="84.8" y="179.2" transform="rotate(-90 84.8 179.2)">V</text>
<text x="22.6" y="181">0V</text>
<text x="43.1" y="181.7">10n</text>
<text x="50.3" y="183.3" transform="rotate(-90 50.3 183.3)">R39</text>
<text x="55.1" y="183.3" transform="rotate(-90 55.1 183.3)">1k</text>
<text x="84.8" y="182.1" transform="rotate(-90 84.8 182.1)">+5</text>
<text x="85.8" y="186" transform="rotate(-90 85.8 186)">1k</text>
<text x="131.5" y="186" transform="rotate(-90 131.5 186)">1k</text>
<text x="146.7" y="183.4" transform="rotate(-90 146.7 183.4)">1k</text>
<text x="151.5" y="185.4" transform="rotate(-90 151.5 185.4)">R31</text>
<text x="11.1" y="187.1">EN</text>
<text x="21.6" y="189.9">EN</text>
<text x="29.5" y="189.7">0V</text>
<text x="44.8" y="189.7">0V</text>
<text x="90.6" y="187.9" transform="rotate(-90 90.6 187.9)">R17</text>
<text x="136.3" y="187.9" transform="rotate(-90 136.3 187.9)">R16</text>
<text x="168.6" y="189.7">Q22</text>
<text x="9.6" y="197.3">Activation</text>
<text x="73.1" y="197.5" transform="rotate(-90 73.1 197.5)">10k</text>
<text x="102.8" y="192.8">D5</text>
<text x="110.2" y="192.2">Y_</text>
<text x="118.6" y="197.5">Y_</text>
<text x="133" y="197.3">N$14</text>
<text x="168.6" y="192.2">BCX71SMD</text>
<text x="77.9" y="198.1" transform="rotate(-90 77.9 198.1)">R18</text>
<text x="89.6" y="200.1">Q14</text>
<text x="102.8" y="198.2">BAT60J</text>
<text x="130.5" y="202.4">T5</text>
<text x="140.6" y="202.4">BC846</text>
<text x="145.3" y="199.8">T6</text>
<text x="155.9" y="199.8" transform="rotate(-90 155.9 199.8)">A-Z</text>
<text x="161" y="199.8">+5V</text>
<text x="81" y="210">Q16</text>
<text x="89.6" y="204.4">BSS123</text>
<text x="130.5" y="204.9">BC846</text>
<text x="156.9" y="206.3" transform="rotate(-90 156.9 206.3)">1k</text>
<text x="161.7" y="208.2" transform="rotate(-90 161.7 208.2)">R37</text>
<text x="168.6" y="204.9">OPV_OUT</text>
<text x="18.8" y="215.1">A-Z</text>
<text x="41.6" y="215.1">OPV_OUT</text>
<text x="59" y="214.4">10u</text>
<text x="81" y="212.5">BSS1</text>
<text x="87.4" y="212.5">23</text>
<text x="142.8" y="215.1">T8</text>
<text x="58.3" y="217.2">C10</text>
<text x="131.5" y="216.4" transform="rotate(-90 131.5 216.4)">1k</text>
<text x="136.3" y="218.4" transform="rotate(-90 136.3 218.4)">R15</text>
<text x="138.1" y="217.6">BC846</text>
<text x="164.5" y="216.4" transform="rotate(-90 164.5 216.4)">1k</text>
<text x="169.3" y="218.4" transform="rotate(-90 169.3 218.4)">R40</text>
<text x="15.9" y="227.8">BSS123</text>
<text x="20.4" y="225.2">Q32</text>
<text x="65.5" y="222.9" transform="rotate(-90 65.5 222.9)">10k</text>
<text x="70.3" y="223.5" transform="rotate(-90 70.3 223.5)">R38</text>
<text x="144.2" y="226.6" transform="rotate(-90 144.2 226.6)">1k</text>
<text x="163.2" y="223.3" transform="rotate(-90 163.2 223.3)">D6</text>
<text x="149" y="228.6" transform="rotate(-90 149 228.6)">R25</text>
<text x="163.2" y="231" transform="rotate(-90 163.2 231)">D7</text>
<text x="37.5" y="235.6" transform="rotate(-90 37.5 235.6)">10k</text>
<text x="42.3" y="236.2" transform="rotate(-90 42.3 236.2)">R23</text>
<text x="46.3" y="238.9" transform="rotate(-90 46.3 238.9)">C4</text>
<text x="48.2" y="237.5">10n</text>
<text x="72.7" y="237.9">0V</text>
<text x="155.3" y="237" transform="rotate(-90 155.3 237)">PMLL41SOD80C</text>
<text x="37.2" y="248.1">0V</text>
<text x="156.5" y="248.1">0V</text>
<text x="9.4" y="255.7">Input</text>
<text x="94.9" y="255.7">Delta Calc</text>
<text x="23.1" y="258.6">muss bei 1.</text>
<text x="23.1" y="261.3">prototyp</text>
<text x="23.1" y="264">manuell verbunden</text>
<text x="59.4" y="258.2">+5V</text>
<text x="130.5" y="263.3" transform="rotate(-90 130.5 263.3)">+5V</text>
<text x="153.3" y="258.2" transform="rotate(-90 153.3 258.2)">+5V</text>
<text x="23.1" y="266.6">werden</text>
<text x="64.5" y="268.4">OUT_X</text>
<text x="154.4" y="264.6" transform="rotate(-90 154.4 264.6)">R45</text>
<text x="159.2" y="264.6" transform="rotate(-90 159.2 264.6)">1k</text>
<text x="51.8" y="271.9" transform="rotate(-90 51.8 271.9)">Q13</text>
<text x="66" y="273.1">C7</text>
<text x="131.5" y="274.8" transform="rotate(-90 131.5 274.8)">R29</text>
<text x="136.3" y="274.8" transform="rotate(-90 136.3 274.8)">1k</text>
<text x="145.7" y="273.5">DELTA</text>
<text x="4.8" y="280.1">X0</text>
<text x="13.7" y="281.1">X0</text>
<text x="17.5" y="278.6">FDN360P</text>
<text x="17.5" y="276">Q1</text>
<text x="54.3" y="278.1" transform="rotate(-90 54.3 278.1)">FDN360P</text>
<text x="66" y="278.2">10n</text>
<text x="145.7" y="276">DELTA</text>
<text x="159.7" y="278.6">BSS123</text>
<text x="159.7" y="276">Q33</text>
<text x="4.8" y="287.7">X1</text>
<text x="32.7" y="286.2">FDN360P</text>
<text x="32.7" y="283.6">Q4</text>
<text x="62.6" y="283.6">0V</text>
<text x="120.3" y="283.6">Y_</text>
<text x="139.9" y="287.1" transform="rotate(-90 139.9 287.1)">Q20</text>
<text x="154" y="286.2">0V</text>
<text x="13.7" y="288.7">X1</text>
<text x="42.9" y="293.8">Q5</text>
<text x="137.3" y="293.4" transform="rotate(-90 137.3 293.4)">FDN360P</text>
<text x="150.8" y="291.3" transform="rotate(-90 150.8 291.3)">+5V</text>
<text x="4.8" y="297.9">X2</text>
<text x="13.7" y="298.9">X2</text>
<text x="42.9" y="296.3">FDN360P</text>
<text x="136.8" y="298.9">Q27</text>
<text x="54.3" y="301.4">A-Z</text>
<text x="114" y="300.4">S</text>
<text x="122.9" y="301.4">S</text>
<text x="136.8" y="301.4">BSS123</text>
<text x="151.8" y="300.1" transform="rotate(-90 151.8 300.1)">R30</text>
<text x="156.6" y="300.1" transform="rotate(-90 156.6 300.1)">1k</text>
<text x="158.4" y="304">EN</text>
<text x="131.1" y="311.6">0V</text>
<text x="157.1" y="311.6">Q25</text>
<text x="21.3" y="314.1">OUT_0</text>
<text x="34" y="314.1">OUT_1</text>
<text x="44.1" y="314.1">OUT_2</text>
<text x="133" y="316.7" transform="rotate(-90 133 316.7)">+5V</text>
<text x="157.1" y="314.1">BSS123</text>
<text x="20.3" y="323.9">10n</text>
<text x="20.3" y="318.8">C1</text>
<text x="35.5" y="323.9">10n</text>
<text x="35.5" y="318.8">C2</text>
<text x="45.7" y="323.9">10n</text>
<text x="45.7" y="318.8">C3</text>
<text x="16.8" y="329.4">0V</text>
<text x="32.1" y="329.4">0V</text>
<text x="42.2" y="329.4">0V</text>
<text x="134.1" y="328.1" transform="rotate(-90 134.1 328.1)">R42</text>
<text x="138.9" y="328.1" transform="rotate(-90 138.9 328.1)">1k</text>
<text x="157.1" y="329.4">Q28</text>
<text x="157.1" y="331.9">BSS123</text>
<text x="122.9" y="337">S</text>
<text x="142.4" y="340.4" transform="rotate(-90 142.4 340.4)">Q18</text>
<text x="139.9" y="346.7" transform="rotate(-90 139.9 346.7)">FDN360P</text>
<text x="151.4" y="342.1">0V</text>
<text x="139.4" y="352.2">Q9</text>
<text x="125.4" y="354.8">Y_</text>
<text x="139.4" y="354.8">BSS123</text>
<text x="133.7" y="364.9">0V</text>
</g>
<g font-size=".6" fill="#ffba08">
<text x="158.6" y="221.8" transform="rotate(-90 158.6 221.8)">SpiceOrder 1</text>
<text x="158.6" y="229.5" transform="rotate(-90 158.6 229.5)">SpiceOrdeSrp1iceOrder 2</text>
<text x="158.6" y="234.5" transform="rotate(-90 158.6 234.5)">SpiceOrder 2</text>
</g>
</svg>
